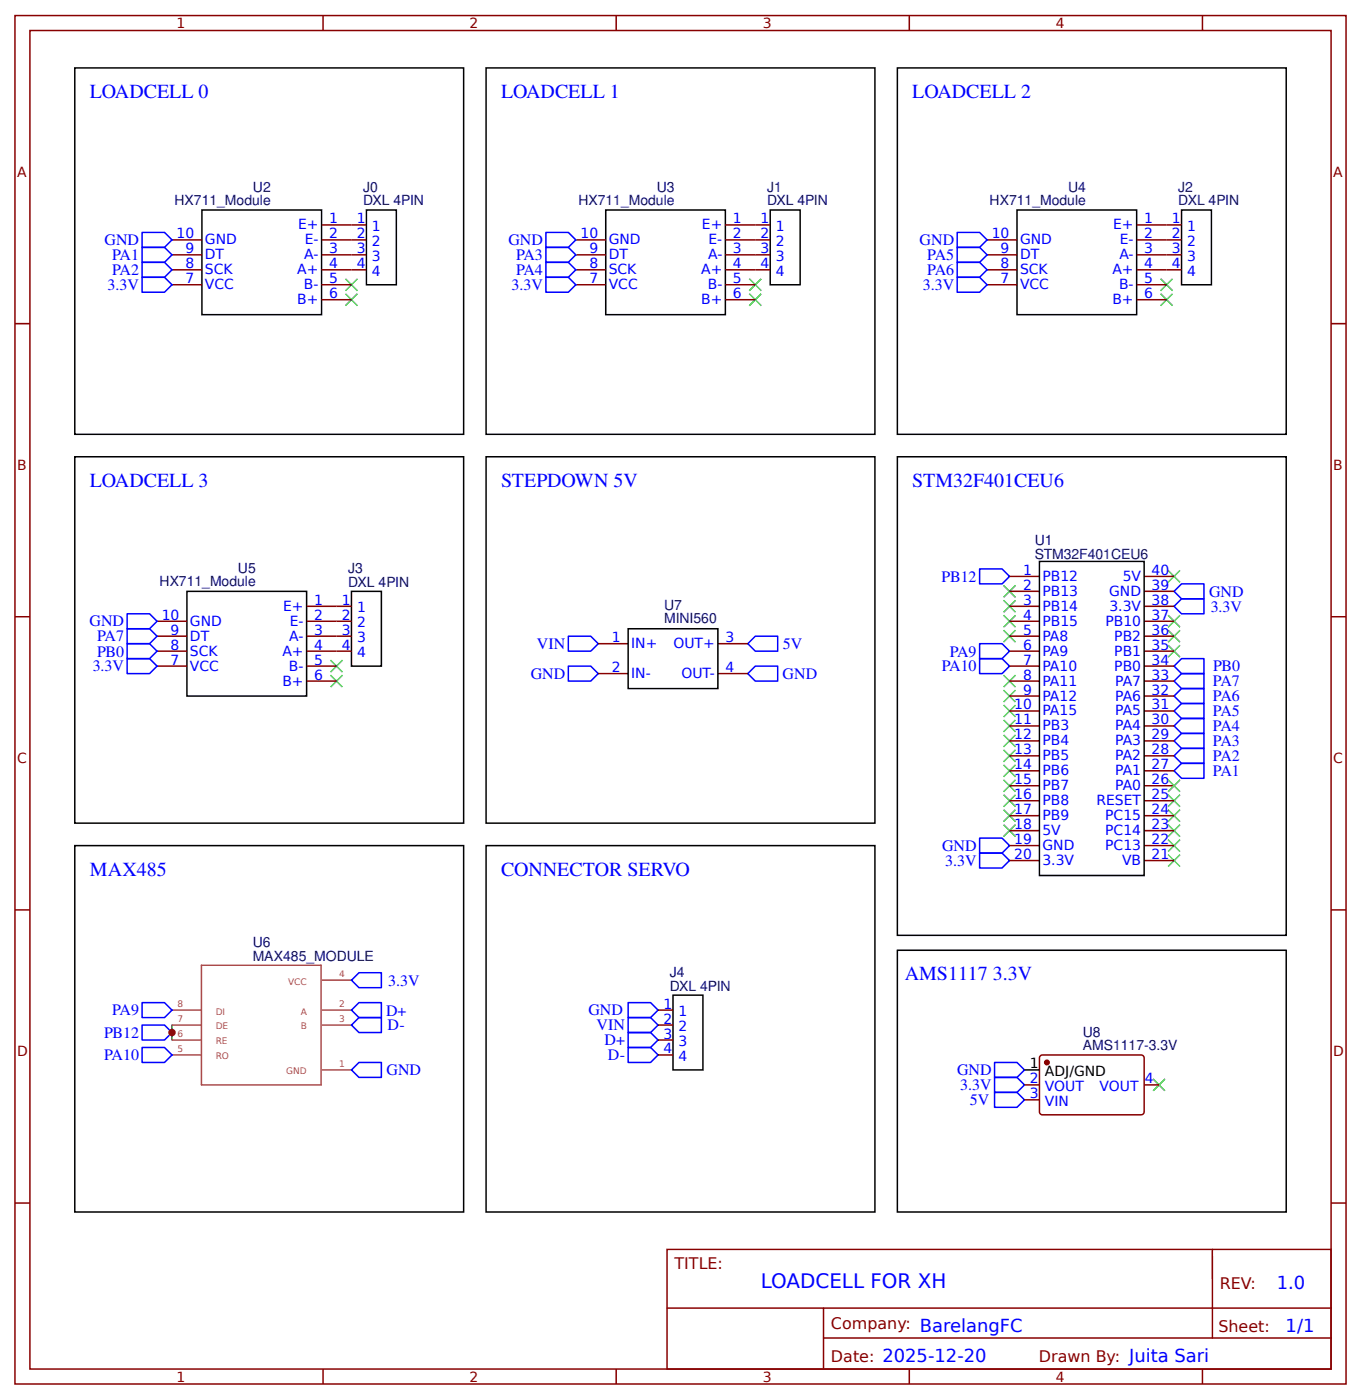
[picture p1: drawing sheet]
<svg xmlns="http://www.w3.org/2000/svg" width="241mm" height="248mm" viewBox="0 0 241 248" stroke-linecap="round" stroke-linejoin="round" font-family="sans-serif">
<g fill="#000" stroke="#3c3" stroke-width=".26">
<path d="M61.1 52l2.1 2.1zM63.2 52l-2.1 2.1z"/>
<path d="M61.1 49.3l2.1 2.1zM63.2 49.3l-2.1 2.1z"/>
<path d="M132.6 52l2.1 2.1zM134.7 52l-2.1 2.1z"/>
<path d="M132.6 49.3l2.1 2.1zM134.7 49.3l-2.1 2.1z"/>
<path d="M205.3 52l2.1 2.1zM207.4 52l-2.1 2.1z"/>
<path d="M205.3 49.3l2.1 2.1zM207.4 49.3l-2.1 2.1z"/>
<path d="M58.5 119.4l2.1 2.1zM60.6 119.4l-2.1 2.1z"/>
<path d="M58.5 116.8l2.1 2.1zM60.6 116.8l-2.1 2.1z"/>
<path d="M177.5 119.4l2.2 2.1zM179.7 119.4l-2.2 2.1z"/>
<path d="M177.5 111.5l2.2 2.1zM179.7 111.5l-2.2 2.1z"/>
<path d="M177.5 108.8l2.2 2.2zM179.7 108.8l-2.2 2.2z"/>
<path d="M177.5 106.2l2.2 2.1zM179.7 106.2l-2.2 2.1z"/>
<path d="M177.5 103.6l2.2 2.1zM179.7 103.6l-2.2 2.1z"/>
<path d="M206.6 114.1l2.2 2.2zM206.6 116.3l2.2-2.2z"/>
<path d="M206.6 111.5l2.2 2.1zM208.8 111.5l-2.2 2.1z"/>
<path d="M206.6 108.8l2.2 2.2zM208.8 108.8l-2.2 2.2z"/>
<path d="M206.6 100.9l2.2 2.1zM208.8 100.9l-2.2 2.1z"/>
<path d="M177.5 138l2.2 2.1zM179.7 138l-2.2 2.1z"/>
<path d="M177.5 135.3l2.2 2.1zM179.7 135.3l-2.2 2.1z"/>
<path d="M177.5 132.7l2.2 2.1zM179.7 132.7l-2.2 2.1z"/>
<path d="M177.5 130l2.2 2.1zM179.7 130l-2.2 2.1z"/>
<path d="M177.5 127.4l2.2 2.1zM179.7 127.4l-2.2 2.1z"/>
<path d="M177.5 124.7l2.2 2.1zM179.7 124.7l-2.2 2.1z"/>
<path d="M177.5 122.1l2.2 2.1zM179.7 122.1l-2.2 2.1z"/>
<path d="M206.6 138l2.2 2.1zM208.8 138l-2.2 2.1z"/>
<path d="M177.5 145.9l2.2 2.1zM179.7 145.9l-2.2 2.1z"/>
<path d="M177.5 143.2l2.2 2.2zM179.7 143.2l-2.2 2.2z"/>
<path d="M177.5 140.6l2.2 2.1zM179.7 140.6l-2.2 2.1z"/>
<path d="M206.6 151.2l2.2 2.1zM206.6 153.3l2.2-2.1z"/>
<path d="M206.6 148.5l2.2 2.2zM208.8 148.5l-2.2 2.2z"/>
<path d="M206.6 145.9l2.2 2.1zM208.8 145.9l-2.2 2.1z"/>
<path d="M206.6 143.2l2.2 2.2zM206.6 145.4l2.2-2.2z"/>
<path d="M206.6 140.6l2.2 2.1zM208.8 140.6l-2.2 2.1z"/>
<path d="M204 190.9l2.1 2.1zM206.1 190.9l-2.1 2.1z"/>
</g>
<g fill="none" stroke="#000" stroke-width=".26">
<path d="M13.2 12h68.8v64.8h-68.8zM86 12h68.8v64.8h-68.8zM158.7 12h68.8v64.8h-68.8zM35.7 37.1h21.2v18.6h-21.2zM64.8 37.1h5.3v13.3h-5.3zM107.2 37.1h21.1v18.6h-21.1zM136.3 37.1h5.3v13.3h-5.3zM179.9 37.1h21.2v18.6h-21.2zM209 37.1h5.3v13.3h-5.3zM13.2 80.8h68.8v64.8h-68.8zM86 80.8h68.8v64.8h-68.8zM158.7 80.8h68.8v84.7h-68.8z"/>
<path d="M183.9 99.3h18.5v55.6h-18.5zM33.1 104.6h21.1v18.5h-21.1zM62.2 104.6h5.3v13.2h-5.3zM111.1 111.2h15.9v10.6h-15.9zM13.2 149.6h68.8v64.8h-68.8zM86 149.6h68.8v64.8h-68.8zM119.1 176.1h5.3v13.2h-5.3zM158.7 168.1h68.8v46.3h-68.8zM181.2 189.3h2.7"/>
</g>
<g fill="none" stroke="#800" stroke-width=".26">
<path d="M2.6 2.8h235.5v242h-235.5zM5.3 5.4h230.2v236.8h-230.2zM57.1 2.8v2.6M109 2.8v2.6M160.9 2.8v2.6M212.7 2.8v2.6M56.9 39.8h7.9M128.3 39.8h8M201.1 39.8h7.9M2.6 57.3h2.7M30.4 42.4h5.3M30.4 45.1h5.3"/>
<path d="M30.4 47.7h5.3M30.4 50.4h5.3M56.9 42.4h7.9M56.9 45.1h7.9M56.9 47.7h7.9M56.9 50.4h5.3M56.9 53h5.3M101.9 42.4h5.3M101.9 45.1h5.3M101.9 47.7h5.3M101.9 50.4h5.3M128.3 42.4h8"/>
<path d="M128.3 45.1h8M128.3 47.7h8M128.3 50.4h5.3M128.3 53h5.3M174.6 42.4h5.3M174.6 45.1h5.3M174.6 47.7h5.3M174.6 50.4h5.3M201.1 42.4h7.9M201.1 45.1h7.9M201.1 47.7h7.9M201.1 50.4h5.3"/>
<path d="M201.1 53h5.3M235.5 57.3h2.6M2.6 109.1h2.7M27.8 109.9h5.3M27.8 112.6h5.3M27.8 115.2h5.3M27.8 117.8h5.3M54.2 107.3h8M54.2 109.9h8M54.2 112.6h8M54.2 115.2h8M54.2 117.8h5.3"/>
<path d="M105.8 119.2h5.3M105.8 113.9h5.3M127 119.2h5.3M127 113.9h5.3M178.6 107.3h5.3M178.6 109.9h5.3M178.6 112.6h5.3M178.6 115.2h5.3M178.6 117.8h5.3M178.6 102h5.3M178.6 104.6h5.3M202.4 107.3h5.3"/>
<path d="M202.4 109.9h5.3M202.4 112.6h5.3M202.4 115.2h5.3M202.4 117.8h5.3M202.4 102h5.3M202.4 104.6h5.3M235.5 109.1h2.6M54.2 120.5h5.3M178.6 120.5h5.3M178.6 123.1h5.3M178.6 125.8h5.3M178.6 128.4h5.3"/>
<path d="M178.6 131.1h5.3M178.6 133.7h5.3M178.6 136.4h5.3M178.6 139h5.3M202.4 120.5h5.3M202.4 123.1h5.3M202.4 125.8h5.3M202.4 128.4h5.3M202.4 131.1h5.3M202.4 133.7h5.3M202.4 136.4h5.3M202.4 139h5.3"/>
<path d="M178.6 141.7h5.3M178.6 144.3h5.3M178.6 146.9h5.3M178.6 149.6h5.3M178.6 152.2h5.3M202.4 141.7h5.3M202.4 144.3h5.3M202.4 146.9h5.3M202.4 149.6h5.3M202.4 152.2h5.3M2.6 161h2.7M116.4 178.7h2.7"/>
<path d="M235.5 161h2.6M116.4 181.3h2.7M116.4 184h2.7M116.4 186.6h2.7M181.2 191.9h2.7M181.2 194.6h2.7M184 186.9l.4-.3 17.7 .1 .3 .5-.1 9.8-.4 .2-17.8-.1-.2-.4zM202.4 191.9h2.7M2.6 212.8h2.7M235.5 212.8h2.6M118 221h117.5v21.2h-117.5zM118 231.4h117.4"/>
<path d="M145.7 236.7h89.7M145.7 231.4v10.6M214.5 221.1v15.6M57.1 242.2v2.6M109 242.2v2.6M160.9 242.2v2.6M212.7 242.2v2.6"/>
</g>
<g fill="none" stroke="#00f" stroke-width=".26">
<path d="M25.1 41.1h4l1.3 1.3-1.3 1.4h-4zM25.1 46.4h4l1.3 1.3-1.3 1.4h-4zM25.1 43.8h4l1.3 1.3-1.3 1.3h-4zM25.1 49.1h4l1.3 1.3-1.3 1.3h-4zM96.6 41.1h3.9l1.4 1.3-1.4 1.4h-3.9zM96.6 43.8h3.9l1.4 1.3-1.4 1.3h-3.9zM96.6 46.4h3.9l1.4 1.3-1.4 1.4h-3.9zM96.6 49.1h3.9l1.4 1.3-1.4 1.3h-3.9zM169.3 41.1h4l1.3 1.3-1.3 1.4h-4zM169.3 43.8h4l1.3 1.3-1.3 1.3h-4zM169.3 46.4h4l1.3 1.3-1.3 1.4h-4zM169.3 49.1h4l1.3 1.3-1.3 1.3h-4z"/>
<path d="M22.5 108.6h4l1.3 1.3-1.3 1.3h-4zM22.5 111.2h4l1.3 1.4-1.3 1.3h-4zM22.5 113.9h4l1.3 1.3-1.3 1.3h-4zM22.5 116.5h4l1.3 1.3-1.3 1.4h-4zM100.5 117.8h4l1.3 1.4-1.3 1.3h-4zM100.5 112.6h4l1.3 1.3-1.3 1.3h-4zM133.6 117.8h4v2.7h-4l-1.3-1.3zM133.6 112.6h4v2.6h-4l-1.3-1.3zM173.3 116.5h4l1.3 1.3-1.3 1.4h-4zM173.3 113.9h4l1.3 1.3-1.3 1.3h-4zM173.3 100.6h4l1.3 1.4-1.3 1.3h-4zM209 119.2h4v2.6h-4l-1.3-1.3z"/>
<path d="M209 116.5h4v2.7h-4l-1.3-1.4zM209 105.9h4v2.7h-4l-1.3-1.3zM209 103.3h4v2.6h-4l-1.3-1.3zM209 132.4h4v2.6h-4l-1.3-1.3zM209 135h4v2.7h-4l-1.3-1.3zM209 127.1h4v2.7h-4l-1.3-1.4zM209 129.8h4v2.6h-4l-1.3-1.3zM209 121.8h4v2.7h-4l-1.3-1.4zM209 124.5h4v2.6h-4l-1.3-1.3zM173.3 148.3h4l1.3 1.3-1.3 1.3h-4zM173.3 150.9h4l1.3 1.3-1.3 1.4h-4zM25.1 177.4h4l1.3 1.3-1.3 1.3h-4z"/>
<path d="M62.2 178.7l1.3-1.3h4v2.6h-4zM63.5 172.1h4v2.6h-4l-1.3-1.3zM111.1 177.4h4l1.3 1.3-1.3 1.3h-4zM25.1 181.3h4l1.3 1.4-1.3 1.3h-4zM25.1 185.3h4l1.3 1.3-1.3 1.4h-4zM63.5 188h4v2.6h-4l-1.3-1.3zM63.5 180h4v2.7h-4l-1.3-1.4zM111.1 185.3h4l1.3 1.3-1.3 1.4h-4zM111.1 182.7h4l1.3 1.3-1.3 1.3h-4zM111.1 180h4l1.3 1.3-1.3 1.4h-4zM175.9 190.6h4l1.3 1.3-1.3 1.4h-4zM175.9 193.3h4l1.3 1.3-1.3 1.3h-4z"/>
<path d="M175.9 188h4l1.3 1.3-1.3 1.3h-4z"/>
</g>
<circle cx="185.2" cy="188" r=".4" fill="#800" stroke="#800" stroke-width=".26"/>
<path d="M30.4 181.3v2.7" fill="none" stroke="#080" stroke-width=".26"/>
<path d="M30.4 178.7h5.2M35.6 170.8h21.2v21.1h-21.2zM57 178.7h5.2M57 173.4h5.2M30.4 181.3h5.2M30.4 184h5.2M30.4 186.6h5.2M57 181.3h5.2M57 189.3h5.2" fill="none" stroke="#a54b4b" stroke-width=".26"/>
<circle cx="30.4" cy="182.7" r=".66" fill="#c00"/>
<g font-size="3.5" fill="#00f">
<text x="15.9" y="17.3">LOADCELL 0</text>
<text x="88.6" y="17.3">LOADCELL 1</text>
<text x="161.4" y="17.3">LOADCELL 2</text>
<text x="15.9" y="86.1">LOADCELL 3</text>
<text x="88.6" y="86.1">STEPDOWN 5V</text>
<text x="161.4" y="86.1">STM32F401CEU6</text>
<text x="15.9" y="154.9">MAX485</text>
<text x="88.6" y="154.9">CONNECTOR SERVO</text>
<text x="160.1" y="173.4">AMS1117 3.3V</text>
<text x="134.6" y="227.8">LOADCELL FOR XH</text>
</g>
<g font-size="3.2" fill="#00f">
<text x="225.9" y="228">1.0</text>
<text x="227.4" y="235.7">1/1</text>
</g>
<g font-size="2.8" fill="#00f">
<text x="18.5" y="43.4">GND</text>
<text x="19.8" y="46">PA1</text>
<text x="89.9" y="43.3">GND</text>
<text x="91.3" y="46">PA3</text>
<text x="162.7" y="43.3">GND</text>
<text x="164" y="46">PA5</text>
<text x="19" y="51.3">3.3V</text>
<text x="19.8" y="48.7">PA2</text>
<text x="90.5" y="51.3">3.3V</text>
<text x="91.3" y="48.7">PA4</text>
<text x="163.2" y="51.3">3.3V</text>
<text x="164" y="48.7">PA6</text>
<text x="166.6" y="102.9">PB12</text>
<text x="213.9" y="105.6">GND</text>
<text x="15.8" y="110.8">GND</text>
<text x="17.2" y="113.5">PA7</text>
<text x="214.2" y="108.2">3.3V</text>
<text x="16.4" y="118.7">3.3V</text>
<text x="17.2" y="116.2">PB0</text>
<text x="95" y="114.8">VIN</text>
<text x="138.5" y="114.8">5V</text>
<text x="166.6" y="118.8">PA10</text>
<text x="168" y="116.1">PA9</text>
<text x="214.6" y="118.8">PB0</text>
<text x="93.9" y="120.1">GND</text>
<text x="138.5" y="120.1">GND</text>
<text x="214.6" y="121.4">PA7</text>
<text x="214.6" y="124.1">PA6</text>
<text x="214.6" y="129.4">PA4</text>
<text x="214.6" y="126.7">PA5</text>
<text x="214.6" y="134.7">PA2</text>
<text x="214.6" y="137.3">PA1</text>
<text x="214.6" y="132">PA3</text>
<text x="166.7" y="150.5">GND</text>
<text x="167.2" y="153.2">3.3V</text>
<text x="19.8" y="179.7">PA9</text>
<text x="68.3" y="179.7">D+</text>
<text x="68.7" y="174.4">3.3V</text>
<text x="104.1" y="179.6">GND</text>
<text x="18.4" y="183.6">PB12</text>
<text x="68.6" y="182.3">D-</text>
<text x="105.5" y="182.3">VIN</text>
<text x="107" y="184.9">D+</text>
<text x="18.4" y="187.6">PA10</text>
<text x="68.4" y="190.2">GND</text>
<text x="107.5" y="187.6">D-</text>
<text x="169.3" y="190.2">GND</text>
<text x="169.9" y="192.8">3.3V</text>
<text x="171.6" y="195.5">5V</text>
</g>
<g font-size="2.8" fill="#800">
<text x="119.3" y="224.5">TITLE:</text>
<text x="215.8" y="228">REV:</text>
<text x="147" y="235.1">Company: BarelangFC</text>
<text x="215.5" y="235.6">Sheet:</text>
<text x="147" y="240.9">Date: 2025-12-20</text>
<text x="183.8" y="240.9">Drawn By: Juita Sari</text>
</g>
<g font-size="2.5" fill="#800">
<text x="31.2" y="5">1</text>
<text x="83.1" y="5">2</text>
<text x="134.9" y="5">3</text>
<text x="186.8" y="5">4</text>
<text x="3" y="31.3">A</text>
<text x="235.9" y="31.3">A</text>
<text x="3" y="83.2">B</text>
<text x="235.9" y="83.2">B</text>
<text x="3" y="135">C</text>
<text x="235.9" y="135">C</text>
<text x="3" y="186.9">D</text>
<text x="235.9" y="186.9">D</text>
<text x="31.2" y="244.4">1</text>
<text x="83.1" y="244.4">2</text>
<text x="134.9" y="244.4">3</text>
<text x="186.8" y="244.4">4</text>
</g>
<g font-size="2.5" fill="#000080">
<text x="44.7" y="33.9">U2</text>
<text x="64.3" y="33.9">J0</text>
<text x="116.2" y="33.9">U3</text>
<text x="135.7" y="33.9">J1</text>
<text x="188.9" y="33.9">U4</text>
<text x="208.5" y="33.9">J2</text>
<text x="30.9" y="36.3">HX711_Module</text>
<text x="64.3" y="36.4">DXL 4PIN</text>
<text x="102.3" y="36.3">HX711_Module</text>
<text x="135.7" y="36.4">DXL 4PIN</text>
<text x="175.1" y="36.3">HX711_Module</text>
<text x="208.5" y="36.4">DXL 4PIN</text>
<text x="42.1" y="101.4">U5</text>
<text x="61.6" y="101.4">J3</text>
<text x="183.1" y="98.9">STM32F401CEU6</text>
<text x="183.1" y="96.4">U1</text>
<text x="28.2" y="103.7">HX711_Module</text>
<text x="61.6" y="103.8">DXL 4PIN</text>
<text x="117.5" y="107.9">U7</text>
<text x="117.5" y="110.3">MINI560</text>
<text x="44.7" y="167.6">U6</text>
<text x="44.7" y="170">MAX485_MODULE</text>
<text x="118.5" y="172.8">J4</text>
<text x="118.5" y="175.3">DXL 4PIN</text>
<text x="191.6" y="185.8">AMS1117-3.3V</text>
<text x="191.6" y="183.4">U8</text>
</g>
<g font-size="2.5" fill="#00f">
<text x="52.7" y="40.6">E+</text>
<text x="58.2" y="39.5">1</text>
<text x="63.1" y="39.5">1</text>
<text x="65.8" y="40.9">1</text>
<text x="124.2" y="40.6">E+</text>
<text x="129.6" y="39.5">1</text>
<text x="134.6" y="39.5">1</text>
<text x="137.2" y="40.9">1</text>
<text x="196.9" y="40.6">E+</text>
<text x="202.4" y="39.5">1</text>
<text x="207.3" y="39.5">1</text>
<text x="210" y="40.9">1</text>
<text x="31.3" y="42.2">10</text>
<text x="32.8" y="47.5">8</text>
<text x="32.8" y="44.8">9</text>
<text x="36.2" y="45.9">DT</text>
<text x="36.2" y="43.2">GND</text>
<text x="53.8" y="45.9">A-</text>
<text x="53.9" y="43.2">E-</text>
<text x="58.2" y="42.2">2</text>
<text x="58.2" y="44.8">3</text>
<text x="58.2" y="47.5">4</text>
<text x="63.1" y="42.2">2</text>
<text x="63.1" y="44.8">3</text>
<text x="63.1" y="47.5">4</text>
<text x="65.8" y="43.5">2</text>
<text x="65.8" y="46.1">3</text>
<text x="102.7" y="42.2">10</text>
<text x="104.3" y="47.5">8</text>
<text x="104.3" y="44.8">9</text>
<text x="107.7" y="45.9">DT</text>
<text x="107.7" y="43.2">GND</text>
<text x="125.3" y="45.9">A-</text>
<text x="125.3" y="43.2">E-</text>
<text x="129.6" y="42.2">2</text>
<text x="129.6" y="44.8">3</text>
<text x="129.6" y="47.5">4</text>
<text x="134.6" y="42.2">2</text>
<text x="134.6" y="44.8">3</text>
<text x="134.6" y="47.5">4</text>
<text x="137.2" y="43.5">2</text>
<text x="137.2" y="46.1">3</text>
<text x="175.5" y="42.2">10</text>
<text x="177" y="47.5">8</text>
<text x="177" y="44.8">9</text>
<text x="180.4" y="45.9">DT</text>
<text x="180.4" y="43.2">GND</text>
<text x="198" y="45.9">A-</text>
<text x="198.1" y="43.2">E-</text>
<text x="202.4" y="42.2">2</text>
<text x="202.4" y="44.8">3</text>
<text x="202.4" y="47.5">4</text>
<text x="207.3" y="42.2">2</text>
<text x="207.3" y="44.8">3</text>
<text x="207.3" y="47.5">4</text>
<text x="210" y="43.5">2</text>
<text x="210" y="46.1">3</text>
<text x="32.8" y="50.1">7</text>
<text x="36.2" y="51.2">VCC</text>
<text x="36.2" y="48.5">SCK</text>
<text x="52.6" y="53.8">B+</text>
<text x="52.6" y="48.5">A+</text>
<text x="53.8" y="51.2">B-</text>
<text x="58.2" y="50.1">5</text>
<text x="58.2" y="52.8">6</text>
<text x="65.8" y="48.8">4</text>
<text x="104.3" y="50.1">7</text>
<text x="107.7" y="51.2">VCC</text>
<text x="107.7" y="48.5">SCK</text>
<text x="124" y="53.8">B+</text>
<text x="124" y="48.5">A+</text>
<text x="125.2" y="51.2">B-</text>
<text x="129.6" y="50.1">5</text>
<text x="129.6" y="52.8">6</text>
<text x="137.2" y="48.8">4</text>
<text x="177" y="50.1">7</text>
<text x="180.4" y="51.2">VCC</text>
<text x="180.4" y="48.5">SCK</text>
<text x="196.8" y="53.8">B+</text>
<text x="196.8" y="48.5">A+</text>
<text x="198" y="51.2">B-</text>
<text x="202.4" y="50.1">5</text>
<text x="202.4" y="52.8">6</text>
<text x="210" y="48.8">4</text>
<text x="181" y="101.7">1</text>
<text x="203.7" y="101.7">40</text>
<text x="55.6" y="107">1</text>
<text x="60.5" y="107">1</text>
<text x="181" y="104.4">2</text>
<text x="181" y="107">3</text>
<text x="184.4" y="102.8">PB12</text>
<text x="184.4" y="105.4">PB13</text>
<text x="196.2" y="105.4">GND</text>
<text x="198.6" y="102.8">5V</text>
<text x="203.7" y="107">38</text>
<text x="203.7" y="104.4">39</text>
<text x="28.6" y="109.6">10</text>
<text x="30.2" y="112.3">9</text>
<text x="33.6" y="113.3">DT</text>
<text x="33.6" y="110.7">GND</text>
<text x="50.1" y="108.1">E+</text>
<text x="51.2" y="113.3">A-</text>
<text x="51.3" y="110.7">E-</text>
<text x="55.6" y="109.6">2</text>
<text x="55.6" y="112.3">3</text>
<text x="60.5" y="109.6">2</text>
<text x="60.5" y="112.3">3</text>
<text x="63.2" y="108.3">1</text>
<text x="63.2" y="111">2</text>
<text x="63.2" y="113.6">3</text>
<text x="108.2" y="113.6">1</text>
<text x="128.3" y="113.6">3</text>
<text x="181" y="109.6">4</text>
<text x="181" y="112.3">5</text>
<text x="184.4" y="108.1">PB14</text>
<text x="184.4" y="110.7">PB15</text>
<text x="184.4" y="113.3">PA8</text>
<text x="195.6" y="110.7">PB10</text>
<text x="196.3" y="108.1">3.3V</text>
<text x="197.1" y="113.3">PB2</text>
<text x="203.7" y="112.3">36</text>
<text x="203.7" y="109.6">37</text>
<text x="30.2" y="117.6">7</text>
<text x="30.2" y="114.9">8</text>
<text x="33.6" y="118.6">VCC</text>
<text x="33.6" y="116">SCK</text>
<text x="50" y="116">A+</text>
<text x="51.1" y="118.6">B-</text>
<text x="55.6" y="114.9">4</text>
<text x="55.6" y="117.6">5</text>
<text x="60.5" y="114.9">4</text>
<text x="63.2" y="116.3">4</text>
<text x="108.2" y="118.9">2</text>
<text x="111.7" y="120">IN-</text>
<text x="111.7" y="114.7">IN+</text>
<text x="119.1" y="114.7">OUT+</text>
<text x="120.5" y="120">OUT-</text>
<text x="128.3" y="118.9">4</text>
<text x="181" y="114.9">6</text>
<text x="181" y="117.6">7</text>
<text x="184.4" y="116">PA9</text>
<text x="184.4" y="118.6">PA10</text>
<text x="197.1" y="118.6">PB0</text>
<text x="197.1" y="116">PB1</text>
<text x="203.7" y="117.6">34</text>
<text x="203.7" y="114.9">35</text>
<text x="49.9" y="121.3">B+</text>
<text x="55.6" y="120.2">6</text>
<text x="179.4" y="125.5">10</text>
<text x="181" y="120.2">8</text>
<text x="181" y="122.9">9</text>
<text x="184.4" y="121.3">PA11</text>
<text x="184.4" y="123.9">PA12</text>
<text x="197.3" y="123.9">PA6</text>
<text x="197.3" y="121.3">PA7</text>
<text x="203.7" y="125.5">31</text>
<text x="203.7" y="122.9">32</text>
<text x="203.7" y="120.2">33</text>
<text x="179.4" y="128.2">11</text>
<text x="179.4" y="130.8">12</text>
<text x="184.4" y="126.6">PA15</text>
<text x="184.4" y="129.2">PB3</text>
<text x="184.4" y="131.9">PB4</text>
<text x="197.3" y="131.9">PA3</text>
<text x="197.3" y="129.2">PA4</text>
<text x="197.3" y="126.6">PA5</text>
<text x="203.7" y="130.8">29</text>
<text x="203.7" y="128.2">30</text>
<text x="179.4" y="133.5">13</text>
<text x="179.4" y="136.1">14</text>
<text x="184.4" y="134.5">PB5</text>
<text x="184.4" y="137.2">PB6</text>
<text x="197.3" y="137.2">PA1</text>
<text x="197.3" y="134.5">PA2</text>
<text x="203.7" y="136.1">27</text>
<text x="203.7" y="133.5">28</text>
<text x="179.4" y="138.7">15</text>
<text x="179.4" y="141.4">16</text>
<text x="184.4" y="139.8">PB7</text>
<text x="184.4" y="142.5">PB8</text>
<text x="194" y="142.5">RESET</text>
<text x="197.3" y="139.8">PA0</text>
<text x="203.7" y="141.4">25</text>
<text x="203.7" y="138.7">26</text>
<text x="179.4" y="144">17</text>
<text x="179.4" y="146.7">18</text>
<text x="179.4" y="149.3">19</text>
<text x="184.4" y="145.1">PB9</text>
<text x="184.4" y="147.7">5V</text>
<text x="195.5" y="147.7">PC14</text>
<text x="195.5" y="145.1">PC15</text>
<text x="203.7" y="149.3">22</text>
<text x="203.7" y="146.7">23</text>
<text x="203.7" y="144">24</text>
<text x="179.4" y="152">20</text>
<text x="184.4" y="150.4">GND</text>
<text x="184.4" y="153">3.3V</text>
<text x="195.5" y="150.4">PC13</text>
<text x="198.5" y="153">VB</text>
<text x="203.7" y="152">21</text>
<text x="117.4" y="178.4">1</text>
<text x="120" y="179.8">1</text>
<text x="117.4" y="181.1">2</text>
<text x="117.4" y="183.7">3</text>
<text x="120" y="182.4">2</text>
<text x="120" y="185">3</text>
<text x="117.4" y="186.4">4</text>
<text x="120" y="187.7">4</text>
<text x="182.2" y="191.7">2</text>
<text x="202.5" y="191.7">4</text>
<text x="182.2" y="194.3">3</text>
<text x="184.9" y="193">VOUT</text>
<text x="184.9" y="195.6">VIN</text>
<text x="194.5" y="193">VOUT</text>
</g>
<g font-size="2.5">
<text x="182.2" y="189">1</text>
<text x="184.9" y="190.3">ADJ/GND</text>
</g>
<g font-size="1.6" fill="#a54b4b">
<text x="60" y="172.9">4</text>
<text x="31.4" y="178.2">8</text>
<text x="38.2" y="179.5">DI</text>
<text x="51" y="174.2">VCC</text>
<text x="53.2" y="179.5">A</text>
<text x="60" y="178.2">2</text>
<text x="31.4" y="180.8">7</text>
<text x="31.4" y="183.5">6</text>
<text x="38.2" y="182.1">DE</text>
<text x="38.2" y="184.8">RE</text>
<text x="53.2" y="182.1">B</text>
<text x="60" y="180.8">3</text>
<text x="31.4" y="186.1">5</text>
<text x="38.2" y="187.4">RO</text>
<text x="50.6" y="190.1">GND</text>
<text x="60" y="188.8">1</text>
</g>
</svg>
